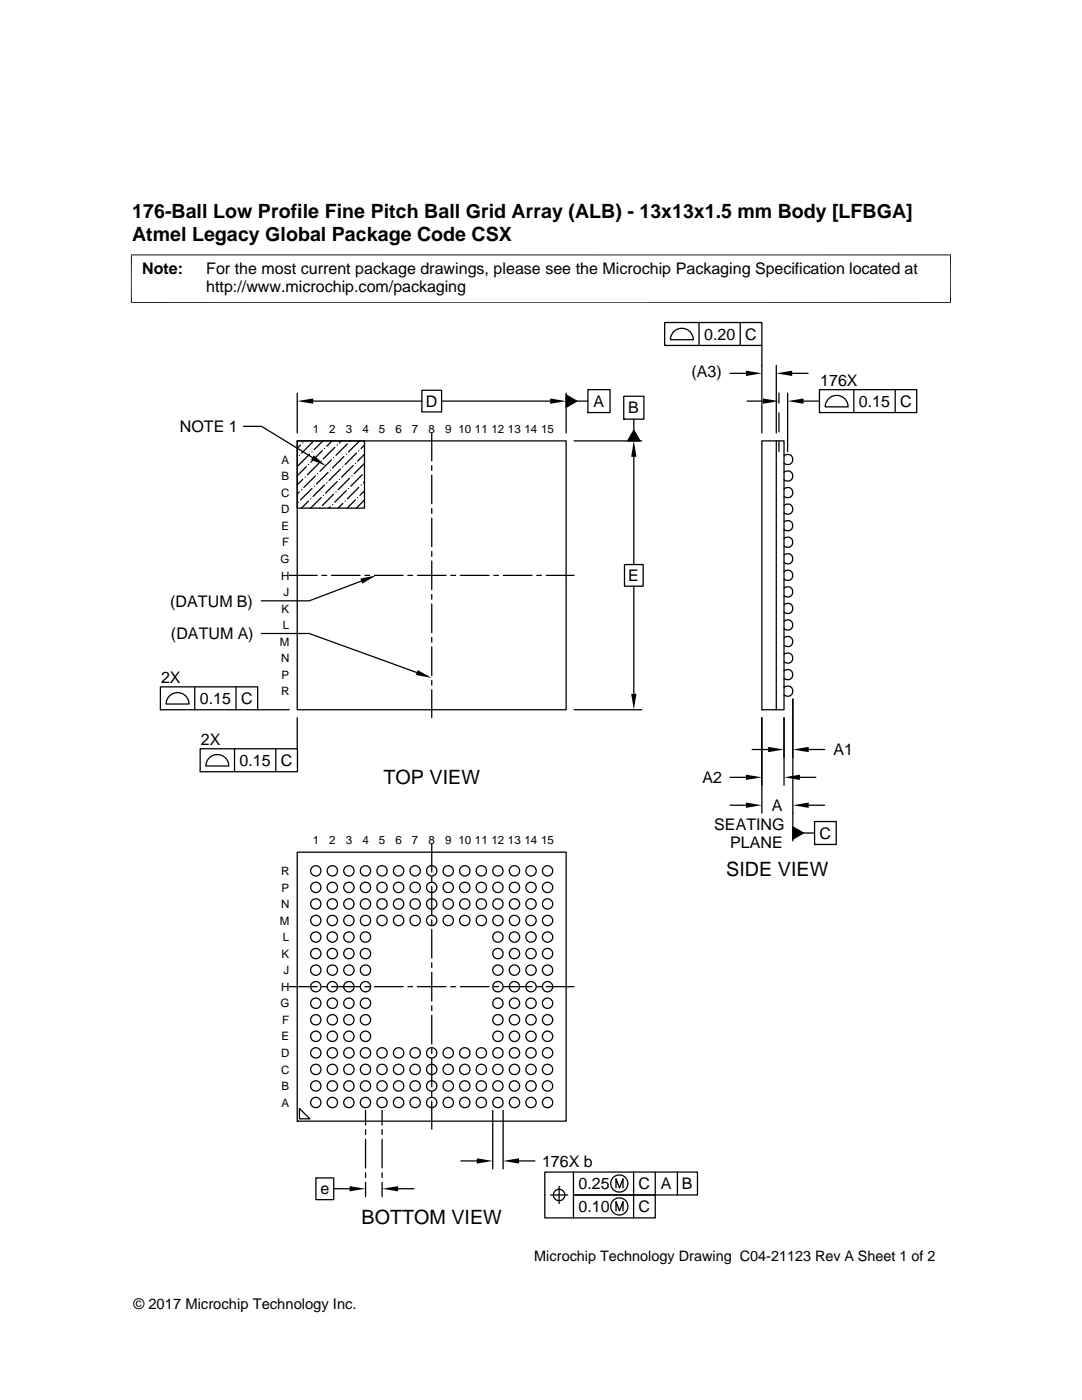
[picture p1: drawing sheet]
<svg xmlns="http://www.w3.org/2000/svg" width="216mm" height="279mm" viewBox="0 0 216 279" stroke-linecap="round" stroke-linejoin="round" font-family="sans-serif">
<g fill="none" stroke="#000" stroke-width=".25">
<path d="M59.3 78.5v7.9M84.2 77.9h3.9v4.3h-3.9zM113 78.8l2.1 1.3-2.1 1.2zM113 78.5v7.9M117.3 77.8h4.4v4.5h-4.4zM124.5 79.1h4v4.6h-4zM132.6 64.4h19.4v4.5h-19.4zM132.6 68.9h.1M134.5 66.1a2.29 2.29 0 0 1 2.5-.4 2.29 2.29 0 0 1 1.3 2.1h-4.5l.3-1.2zM139.5 64.4v4.5M145.7 74.5h3.1M147.7 64.4v4.5"/>
<path d="M152 68.9v17.5M154.9 72.9v13.5M155.4 78.5v2M157.2 78.5v11.6M158.1 74.5h3.1M163.5 77.8h19.4v4.5h-19.4zM165.5 79.5a2.28 2.28 0 0 1 2.4-.4 2.28 2.28 0 0 1 1.3 2.1h-4.5l.3-1.2zM170.4 77.8v4.5M178.6 77.8v4.5M48.6 85.1h3.6l10.1 6.2M59.3 88h53.7v53.6h-53.7zM59.3 88h.1"/>
<path d="M59.3 88h13.4v13.4h-13.4zM59.7 98.2l-.4 .4M59.7 90.9h.1M60 88.8l-.7 .7M60.2 97.7h.1M60.4 95.7l-1.1 1.1M60.4 88.4h.1M60.9 95.2h.1M61.1 93.2l-1.8 1.8M61.6 92.7h.1M61.6 100l-1.4 1.4M61.8 90.6l-2.3 2.3"/>
<path d="M62 99.5h.1M62.3 97.5l-2.3 2.3M62.3 90.2h.1M62.5 88.1l-2.3 2.3M62.5 80.1h21.7M62.7 97h.1M62.9 95l-2.3 2.3M63.4 94.5h.1M63.6 92.5l-2.3 2.2M64.1 99.3l-2.1 2.1M64.1 92h.1M64.3 90l-2.3 2.2"/>
<path d="M64.5 88l-1.8 1.7M64.5 98.8h.1M64.7 89.5h.1M64.7 96.8l-2.2 2.3M65.2 96.4h.1M65.4 94.3l-2.2 2.3M65.9 93.8h.1M66.1 91.8l-2.3 2.3M66.3 88l-1.1 1M66.6 91.3h.1M66.6 98.6l-2.3 2.3M66.8 89.3l-2.3 2.3"/>
<path d="M67 98.2h.1M67.3 88.8h.1M67.3 96.1l-2.3 2.3M67.7 95.7h.1M67.9 93.6l-2.2 2.3M68.1 88l-.4 .4M68.4 93.2h.1M68.6 91.1l-2.2 2.3M68.9 100h.1M69.1 90.6h.1M69.1 97.9l-2.3 2.3M69.3 88.6l-2.3 2.3"/>
<path d="M69.5 97.5h.1M69.8 88.1h.1M69.8 95.4l-2.3 2.3M70.2 95h.1M70.5 92.9l-2.3 2.3M70.9 92.5h.1M70.9 99.8l-1.6 1.6M71.1 90.4l-2.2 2.3M71.4 99.3h.1M71.6 90h.1M71.6 97.3l-2.3 2.2M71.8 88l-2.3 2.2"/>
<path d="M72.1 96.8h.1M72.3 94.7l-2.3 2.3M72.7 92.5l-2 2M72.7 96.1l-.2 .3M72.7 98l-.9 .8M72.7 99.8l-1.6 1.6M72.7 88.8l-.6 .7M72.7 90.7l-1.3 1.3M86.1 86.4v5.6M86.1 92.9v1M86.1 94.8v5.7M88.1 80.1h21.7"/>
<path d="M114.6 88h13.5M115.1 80.1h2.2M117.3 82.3h.1M124.5 83.7h.1M126.5 83.7v2.2M126.5 91.2v21.5M126.5 85.9l1.2 2.1h-2.5zM149.1 80.1h3.2M152 88h4.4v53.6h-4.4zM154.9 88v53.6M155.4 82.4v3.8M155.4 88.1v2"/>
<path d="M156.4 97.6a1.04 1.04 0 0 1 1.8 .5 .98 .98 0 0 1-.9 1.2l-.9-.3M156.4 94.3a1.04 1.04 0 0 1 1.8 .5 .98 .98 0 0 1-.9 1.2l-.9-.3M156.4 91a1.04 1.04 0 0 1 1.8 .5 .98 .98 0 0 1-.9 1.2l-.9-.3M160.3 80.1h3.2M163.5 82.3h.1M57.7 114.8h5.6M59.5 100.2h.1M63.8 101.4h.1M64.2 114.8h1M65.9 101.1l-.3 .3M66.1 114.8h5.8M66.4 100.7h.1"/>
<path d="M68.4 100.5l-.9 .9M72.1 116l-10.4 3.9h-9.6M72.8 114.8h1M74.7 114.8h5.7M81.4 114.8h.9M83.3 114.8h5.7M86.1 101.5v.9M86.1 103.4v5.7M86.1 110.1v.9M86.1 112v5.7M86.1 118.6v1M90 114.8h.9"/>
<path d="M91.9 114.8h5.7M98.5 114.8h1M100.4 114.8h5.8M107.1 114.8h1M109 114.8h5.6M124.6 112.7h3.7v4.3h-3.7zM126.5 117v21.5M156.4 117.4a1.06 1.06 0 0 1 1.6 .1 1.05 1.05 0 0 1-.7 1.6l-.9-.2M156.4 114.1a1.06 1.06 0 0 1 1.6 .1 1.06 1.06 0 0 1-.7 1.6l-.9-.3M156.4 110.8a1.06 1.06 0 0 1 1.6 .1 1.05 1.05 0 0 1-.7 1.6l-.9-.3M156.4 107.5a1.06 1.06 0 0 1 1.6 .1 1.05 1.05 0 0 1-.7 1.6l-.9-.3M156.4 104.2a1.06 1.06 0 0 1 1.6 .1 1.04 1.04 0 0 1-.2 1.4 1.04 1.04 0 0 1-1.4-.1"/>
<path d="M156.4 100.9a1.05 1.05 0 0 1 1.8 .5 .98 .98 0 0 1-.9 1.2l-.9-.3M32 137.1h19.4v4.5h-19.4zM33.9 138.8a2.29 2.29 0 0 1 2.5-.4 2.29 2.29 0 0 1 1.3 2.1h-4.6l.4-1.2zM38.9 137.1v4.5M47.1 137.1v4.5M52.1 126.4h9.6l21.5 7.8M86.1 120.5v5.8M86.1 127.2v1M86.1 129.1v5.7M86.1 135.8v.9M86.1 137.7v5.5M156.4 137.2a1.07 1.07 0 0 1 1.6 .1 1.03 1.03 0 0 1-.1 1.3 1.03 1.03 0 0 1-1.2 .2l-.3-.1"/>
<path d="M156.4 133.9a1.07 1.07 0 0 1 1.6 .1 1.03 1.03 0 0 1-.1 1.3 1.03 1.03 0 0 1-1.2 .2l-.3-.1M156.4 130.6a1.07 1.07 0 0 1 1.6 .1 1.04 1.04 0 0 1-.2 1.4 1.04 1.04 0 0 1-1.4 0M156.4 127.3a1.04 1.04 0 0 1 1.8 .5 .98 .98 0 0 1-.9 1.2l-.9-.2M156.4 124a1.03 1.03 0 0 1 1.8 .5 .98 .98 0 0 1-.9 1.2l-.9-.2M156.4 120.7a1.06 1.06 0 0 1 1.6 .1 1.05 1.05 0 0 1-.7 1.6l-.9-.2M158.2 139.5v28.3M32 141.6h.1M39.9 149.4h19.5v4.6h-19.5zM39.9 154h.1M41.9 151.1a2.29 2.29 0 0 1 2.4-.3 2.29 2.29 0 0 1 1.4 2.1h-4.6l.3-1.2zM46.8 149.4v4.6M51.4 141.6h6.3"/>
<path d="M55 149.4v4.6M59.3 143.2v6.2M114.6 141.6h13.5M145.7 155.1h3.1M150.1 149.6h3.2M152 141.6h.1M152 143.2v19.1M156.4 143.2v13.5M159.6 155.1h3.2M161.4 149.6h3.1M59.3 170.1h53.7v53.7h-53.7zM86.1 168.5v5.6"/>
<path d="M86.1 175v1M86.1 176.9v5.7M145.7 160.7h3.1M158.2 165l2.1 1.2-2.1 1.3zM160.3 166.2h2.2M161.4 160.7h3.1M162.5 164h4.4v4.5h-4.4zM162.5 168.5h.1M57.7 196.9h5.6M64.2 196.9h1M66.1 196.9h5.8M72.8 196.9h1"/>
<path d="M74.7 196.9h5.7M81.4 196.9h.9M83.3 196.9h5.7M86.1 183.6v.9M86.1 185.5v5.7M86.1 192.2v.9M86.1 194.1v5.7M90 196.9h.9M91.9 196.9h5.7M98.5 196.9h1M100.4 196.9h5.8M107.1 196.9h1"/>
<path d="M109 196.9h5.6M86.1 200.7v1M86.1 202.6v5.7M86.1 209.3v.9M86.1 211.2v5.7M86.1 217.9v.9M86.1 219.8v5.5M59.3 223.8h.1M59.8 221.2l2 2.1h-2zM63 235.1h3.6v4.3h-3.6zM66.6 237.2h3.2M72.9 221.6v2.9"/>
<path d="M72.9 225.5v.9M72.9 227.4v5.7M72.9 234v1M72.9 235.9v2.9M76.2 221.6v2.9M76.2 225.5v.9M76.2 227.4v5.7M76.2 234v1M76.2 235.9v2.9M79.4 237.2h3.2M92 231.7h3.1M98.3 221.6v11.7"/>
<path d="M100.4 221.6v11.7M103.6 231.7h3.1M109.9 238.5h3.4M111.6 236.8v3.4M114.4 233.9v4.6h16.3v4.6h-22v-9.2h30.5v4.6h-24.8v4.6M122.9 237.1v-1.9l.7 1.9 .7-1.9v1.9M126.4 233.9v9.2M130.7 233.9v4.6M135.2 233.9v4.6M122.9 241.7v-1.9l.7 1.9 .7-1.9v1.9"/>
<circle cx="63" cy="173.8" r="1.03"/>
<circle cx="63" cy="177.1" r="1.03"/>
<circle cx="66.3" cy="177.1" r="1.03"/>
<circle cx="66.3" cy="173.8" r="1.03"/>
<circle cx="69.6" cy="173.8" r="1.03"/>
<circle cx="69.6" cy="177.1" r="1.03"/>
<circle cx="72.9" cy="173.8" r="1.03"/>
<circle cx="72.9" cy="177.1" r="1.03"/>
<circle cx="76.2" cy="177.1" r="1.03"/>
<circle cx="76.2" cy="173.8" r="1.03"/>
<circle cx="79.5" cy="173.8" r="1.03"/>
<circle cx="79.5" cy="177.1" r="1.03"/>
<circle cx="82.8" cy="177.1" r="1.03"/>
<circle cx="82.8" cy="173.8" r="1.03"/>
<circle cx="86.1" cy="173.8" r="1.03"/>
<circle cx="86.1" cy="177.1" r="1.03"/>
<circle cx="89.4" cy="177.1" r="1.03"/>
<circle cx="89.4" cy="173.8" r="1.03"/>
<circle cx="92.7" cy="177.1" r="1.03"/>
<circle cx="92.7" cy="173.8" r="1.03"/>
<circle cx="96" cy="177.1" r="1.03"/>
<circle cx="96" cy="173.8" r="1.03"/>
<circle cx="99.3" cy="177.1" r="1.03"/>
<circle cx="99.3" cy="173.8" r="1.03"/>
<circle cx="102.7" cy="173.8" r="1.04"/>
<circle cx="102.7" cy="177.1" r="1.04"/>
<circle cx="106" cy="177.1" r="1.04"/>
<circle cx="106" cy="173.8" r="1.04"/>
<circle cx="109.3" cy="173.8" r="1.04"/>
<circle cx="109.3" cy="177.1" r="1.04"/>
<circle cx="63" cy="183.7" r="1.03"/>
<circle cx="63" cy="180.4" r="1.03"/>
<circle cx="63" cy="190.3" r="1.03"/>
<circle cx="63" cy="187" r="1.03"/>
<circle cx="63" cy="193.6" r="1.03"/>
<circle cx="63" cy="196.9" r="1.03"/>
<circle cx="66.3" cy="180.4" r="1.03"/>
<circle cx="66.3" cy="183.7" r="1.03"/>
<circle cx="66.3" cy="193.6" r="1.03"/>
<circle cx="66.3" cy="190.3" r="1.03"/>
<circle cx="66.3" cy="187" r="1.03"/>
<circle cx="66.3" cy="196.9" r="1.03"/>
<circle cx="69.6" cy="183.7" r="1.03"/>
<circle cx="69.6" cy="180.4" r="1.03"/>
<circle cx="69.6" cy="193.6" r="1.03"/>
<circle cx="69.6" cy="190.3" r="1.03"/>
<circle cx="69.6" cy="187" r="1.03"/>
<circle cx="69.6" cy="196.9" r="1.03"/>
<circle cx="72.9" cy="183.7" r="1.03"/>
<circle cx="72.9" cy="180.4" r="1.03"/>
<circle cx="72.9" cy="190.3" r="1.03"/>
<circle cx="72.9" cy="193.6" r="1.03"/>
<circle cx="72.9" cy="187" r="1.03"/>
<circle cx="72.9" cy="196.9" r="1.03"/>
<circle cx="76.2" cy="180.4" r="1.03"/>
<circle cx="76.2" cy="183.7" r="1.03"/>
<circle cx="79.5" cy="180.4" r="1.03"/>
<circle cx="79.5" cy="183.7" r="1.03"/>
<circle cx="82.8" cy="183.7" r="1.03"/>
<circle cx="82.8" cy="180.4" r="1.03"/>
<circle cx="86.1" cy="183.7" r="1.03"/>
<circle cx="86.1" cy="180.4" r="1.03"/>
<circle cx="89.4" cy="180.4" r="1.03"/>
<circle cx="89.4" cy="183.7" r="1.03"/>
<circle cx="92.7" cy="180.4" r="1.03"/>
<circle cx="92.7" cy="183.7" r="1.03"/>
<circle cx="96" cy="180.4" r="1.03"/>
<circle cx="96" cy="183.7" r="1.03"/>
<circle cx="99.3" cy="180.4" r="1.03"/>
<circle cx="99.3" cy="183.7" r="1.03"/>
<circle cx="99.3" cy="187" r="1.03"/>
<circle cx="99.3" cy="193.6" r="1.03"/>
<circle cx="99.3" cy="190.3" r="1.03"/>
<circle cx="99.3" cy="196.9" r="1.03"/>
<circle cx="102.7" cy="180.4" r="1.04"/>
<circle cx="102.7" cy="183.7" r="1.04"/>
<circle cx="102.7" cy="193.6" r="1.04"/>
<circle cx="102.7" cy="187" r="1.04"/>
<circle cx="102.7" cy="190.3" r="1.04"/>
<circle cx="102.7" cy="196.9" r="1.04"/>
<circle cx="106" cy="180.4" r="1.04"/>
<circle cx="106" cy="183.7" r="1.04"/>
<circle cx="106" cy="190.3" r="1.04"/>
<circle cx="106" cy="193.6" r="1.04"/>
<circle cx="106" cy="187" r="1.04"/>
<circle cx="106" cy="196.9" r="1.04"/>
<circle cx="109.3" cy="183.7" r="1.04"/>
<circle cx="109.3" cy="180.4" r="1.04"/>
<circle cx="109.3" cy="193.6" r="1.04"/>
<circle cx="109.3" cy="190.3" r="1.04"/>
<circle cx="109.3" cy="187" r="1.04"/>
<circle cx="109.3" cy="196.9" r="1.04"/>
<circle cx="63" cy="210.1" r="1.03"/>
<circle cx="63" cy="213.4" r="1.03"/>
<circle cx="63" cy="216.7" r="1.03"/>
<circle cx="63" cy="206.8" r="1.03"/>
<circle cx="63" cy="203.5" r="1.03"/>
<circle cx="63" cy="200.2" r="1.03"/>
<circle cx="66.3" cy="210.1" r="1.03"/>
<circle cx="66.3" cy="213.4" r="1.03"/>
<circle cx="66.3" cy="216.7" r="1.03"/>
<circle cx="66.3" cy="203.5" r="1.03"/>
<circle cx="66.3" cy="206.8" r="1.03"/>
<circle cx="66.3" cy="200.2" r="1.03"/>
<circle cx="69.6" cy="210.1" r="1.03"/>
<circle cx="69.6" cy="216.7" r="1.03"/>
<circle cx="69.6" cy="213.4" r="1.03"/>
<circle cx="69.6" cy="206.8" r="1.03"/>
<circle cx="69.6" cy="203.5" r="1.03"/>
<circle cx="69.6" cy="200.2" r="1.03"/>
<circle cx="72.9" cy="213.4" r="1.03"/>
<circle cx="72.9" cy="210.1" r="1.03"/>
<circle cx="72.9" cy="216.7" r="1.03"/>
<circle cx="72.9" cy="206.8" r="1.03"/>
<circle cx="72.9" cy="200.2" r="1.03"/>
<circle cx="72.9" cy="203.5" r="1.03"/>
<circle cx="76.2" cy="213.4" r="1.03"/>
<circle cx="76.2" cy="216.7" r="1.03"/>
<circle cx="76.2" cy="210.1" r="1.03"/>
<circle cx="79.5" cy="213.4" r="1.03"/>
<circle cx="79.5" cy="210.1" r="1.03"/>
<circle cx="79.5" cy="216.7" r="1.03"/>
<circle cx="82.8" cy="213.4" r="1.03"/>
<circle cx="82.8" cy="216.7" r="1.03"/>
<circle cx="82.8" cy="210.1" r="1.03"/>
<circle cx="86.1" cy="213.4" r="1.03"/>
<circle cx="86.1" cy="216.7" r="1.03"/>
<circle cx="86.1" cy="210.1" r="1.03"/>
<circle cx="89.4" cy="213.4" r="1.03"/>
<circle cx="89.4" cy="216.7" r="1.03"/>
<circle cx="89.4" cy="210.1" r="1.03"/>
<circle cx="92.7" cy="216.7" r="1.03"/>
<circle cx="92.7" cy="210.1" r="1.03"/>
<circle cx="92.7" cy="213.4" r="1.03"/>
<circle cx="96" cy="213.4" r="1.03"/>
<circle cx="96" cy="216.7" r="1.03"/>
<circle cx="96" cy="210.1" r="1.03"/>
<circle cx="99.3" cy="213.4" r="1.03"/>
<circle cx="99.3" cy="216.7" r="1.03"/>
<circle cx="99.3" cy="210.1" r="1.03"/>
<circle cx="99.3" cy="203.5" r="1.03"/>
<circle cx="99.3" cy="206.8" r="1.03"/>
<circle cx="99.3" cy="200.2" r="1.03"/>
<circle cx="102.7" cy="210.1" r="1.04"/>
<circle cx="102.7" cy="216.7" r="1.04"/>
<circle cx="102.7" cy="213.4" r="1.04"/>
<circle cx="102.7" cy="203.5" r="1.04"/>
<circle cx="102.7" cy="200.2" r="1.04"/>
<circle cx="102.7" cy="206.8" r="1.04"/>
<circle cx="106" cy="213.4" r="1.04"/>
<circle cx="106" cy="216.7" r="1.04"/>
<circle cx="106" cy="210.1" r="1.04"/>
<circle cx="106" cy="206.8" r="1.04"/>
<circle cx="106" cy="203.5" r="1.04"/>
<circle cx="106" cy="200.2" r="1.04"/>
<circle cx="109.3" cy="213.4" r="1.04"/>
<circle cx="109.3" cy="216.7" r="1.04"/>
<circle cx="109.3" cy="210.1" r="1.04"/>
<circle cx="109.3" cy="206.8" r="1.04"/>
<circle cx="109.3" cy="203.5" r="1.04"/>
<circle cx="109.3" cy="200.2" r="1.04"/>
<circle cx="63" cy="220" r="1.03"/>
<circle cx="66.3" cy="220" r="1.03"/>
<circle cx="69.6" cy="220" r="1.03"/>
<circle cx="72.9" cy="220" r="1.03"/>
<circle cx="76.2" cy="220" r="1.03"/>
<circle cx="79.5" cy="220" r="1.03"/>
<circle cx="82.8" cy="220" r="1.03"/>
<circle cx="86.1" cy="220" r="1.03"/>
<circle cx="89.4" cy="220" r="1.03"/>
<circle cx="92.7" cy="220" r="1.03"/>
<circle cx="96" cy="220" r="1.03"/>
<circle cx="99.3" cy="220" r="1.03"/>
<circle cx="102.7" cy="220" r="1.04"/>
<circle cx="106" cy="220" r="1.04"/>
<circle cx="109.3" cy="220" r="1.04"/>
<circle cx="111.6" cy="238.5" r="1.15"/>
<circle cx="123.6" cy="236.2" r="1.71"/>
<circle cx="123.6" cy="240.8" r="1.71"/>
</g>
<g fill="#000">
<path d="M59.3 80.1l3.2-.6v1.1zM109.8 79.5l3.2 .6-3.2 .5zM148.8 74l3.2 .5-3.2 .5zM152.3 79.5l3.1 .6-3.1 .5zM154.9 74.5l3.2-.5v1zM157.2 80.1l3.1-.6v1.1zM62.6 90.9l2.4 2.1-2.9-1.2zM113 78.8l2.1 1.3-2.1 1.2zM126.5 88l.5 3.2h-1.1zM126.5 85.9l1.2 2.1h-2.5zM71.9 115.5l3.2-.6-2.8 1.6zM83.4 133.7l2.7 1.6-3.1-.6z"/>
<path d="M125.9 138.5h1.1l-.5 3.1zM148.8 154.6l3.2 .5-3.2 .6zM153.3 149.1l3.1 .5-3.1 .5zM156.4 155.1l3.2-.5v1.1zM158.2 149.6l3.2-.5v1zM148.8 160.2l3.2 .5-3.2 .5zM158.2 165l2.1 1.2-2.1 1.3zM158.2 160.7l3.2-.5v1zM69.8 236.7l3.1 .5-3.1 .6zM76.2 237.2l3.2-.5v1.1zM95.1 231.2l3.2 .5-3.2 .5zM100.4 231.7l3.2-.5v1z"/>
</g>
<path d="M26.1 50.9h163.7M26.2 50.8v9.7M189.7 50.8v9.7M26.1 60.4h163.7" fill="none" stroke="#000" stroke-width=".2"/>
<g font-size="3.9">
<text x="26.4" y="43.5">176-Ball Low Profile Fine Pitch Ball Grid Array (ALB) - 13x13x1.5 mm Body [LFBGA]</text>
<text x="26.4" y="48">Atmel Legacy Global Package Code CSX</text>
<text x="76.5" y="156.5">TOP VIEW</text>
<text x="144.9" y="174.8">SIDE VIEW</text>
<text x="72.1" y="244.2">BOTTOM VIEW</text>
</g>
<g font-size="3.2">
<text x="28.4" y="54.6">Note:</text>
<text x="41.1" y="54.6">For the most current package drawings, please see the Microchip Packaging Specification located at</text>
<text x="41.1" y="58.3">http://www.microchip.com/packaging</text>
<text x="140.5" y="67.8">0.20</text>
<text x="148.7" y="67.8">C</text>
<text x="138" y="75.3">(A3)</text>
<text x="163.7" y="77">176X</text>
<text x="85" y="81.2">D</text>
<text x="118.4" y="81.2">A</text>
<text x="125.4" y="82.5">B</text>
<text x="171.4" y="81.2">0.15</text>
<text x="179.6" y="81.2">C</text>
<text x="35.9" y="86.2">NOTE 1</text>
<text x="125.4" y="116">E</text>
<text x="34" y="121.1">(DATUM B)</text>
<text x="34.1" y="127.5">(DATUM A)</text>
<text x="32.1" y="136.3">2X</text>
<text x="39.9" y="140.5">0.15</text>
<text x="48.1" y="140.5">C</text>
<text x="40.1" y="148.7">2X</text>
<text x="47.8" y="152.9">0.15</text>
<text x="56" y="152.9">C</text>
<text x="166.3" y="150.7">A1</text>
<text x="140.1" y="156.3">A2</text>
<text x="154" y="161.8">A</text>
<text x="142.5" y="165.6">SEATING</text>
<text x="163.5" y="167.4">C</text>
<text x="145.7" y="169.3">PLANE</text>
<text x="108.2" y="232.8">176X b</text>
<text x="63.9" y="238.4">e</text>
<text x="115.4" y="237.3">0.25</text>
<text x="127.4" y="237.3">C</text>
<text x="131.9" y="237.3">A</text>
<text x="136.1" y="237.3">B</text>
<text x="115.4" y="241.9">0.10</text>
<text x="127.4" y="241.9">C</text>
</g>
<g font-size="2.9">
<text x="106.6" y="251.7">Microchip Technology Drawing C04-21123 Rev A Sheet 1 of 2</text>
<text x="26.6" y="261.3">© 2017 Microchip Technology Inc.</text>
</g>
<g font-size="2.3">
<text x="62.4" y="86.4">1</text>
<text x="65.7" y="86.4">2</text>
<text x="69" y="86.4">3</text>
<text x="72.3" y="86.4">4</text>
<text x="75.6" y="86.4">5</text>
<text x="78.9" y="86.4">6</text>
<text x="82.2" y="86.4">7</text>
<text x="85.5" y="86.4">8</text>
<text x="88.8" y="86.4">9 10 11 12 13 14 15</text>
<text x="56.2" y="95.8">B</text>
<text x="56.2" y="92.5">A</text>
<text x="56.1" y="99.1">C</text>
<text x="56.1" y="102.4">D</text>
<text x="56.2" y="105.7">E</text>
<text x="55.9" y="112.4">G</text>
<text x="56.3" y="109">F</text>
<text x="56.1" y="115.7">H</text>
<text x="56.6" y="119">J</text>
<text x="56.2" y="122.3">K</text>
<text x="56.5" y="125.6">L</text>
<text x="55.8" y="128.9">M</text>
<text x="56.1" y="132.2">N</text>
<text x="56.2" y="135.5">P</text>
<text x="56.1" y="138.7">R</text>
<text x="62.4" y="168.5">1</text>
<text x="65.7" y="168.5">2</text>
<text x="69" y="168.5">3</text>
<text x="72.3" y="168.5">4</text>
<text x="75.6" y="168.5">5</text>
<text x="78.9" y="168.5">6</text>
<text x="82.2" y="168.5">7</text>
<text x="85.5" y="168.5">8</text>
<text x="88.8" y="168.5">9 10 11 12 13 14 15</text>
<text x="56.1" y="174.6">R</text>
<text x="56.2" y="177.9">P</text>
<text x="55.8" y="184.5">M</text>
<text x="56.1" y="181.2">N</text>
<text x="56.2" y="191.1">K</text>
<text x="56.5" y="187.8">L</text>
<text x="56.1" y="197.7">H</text>
<text x="56.6" y="194.4">J</text>
<text x="55.9" y="201">G</text>
<text x="56.2" y="207.6">E</text>
<text x="56.3" y="204.3">F</text>
<text x="56.1" y="210.9">D</text>
<text x="56.1" y="214.2">C</text>
<text x="56.2" y="217.5">B</text>
<text x="56.2" y="220.8">A</text>
</g>
</svg>
